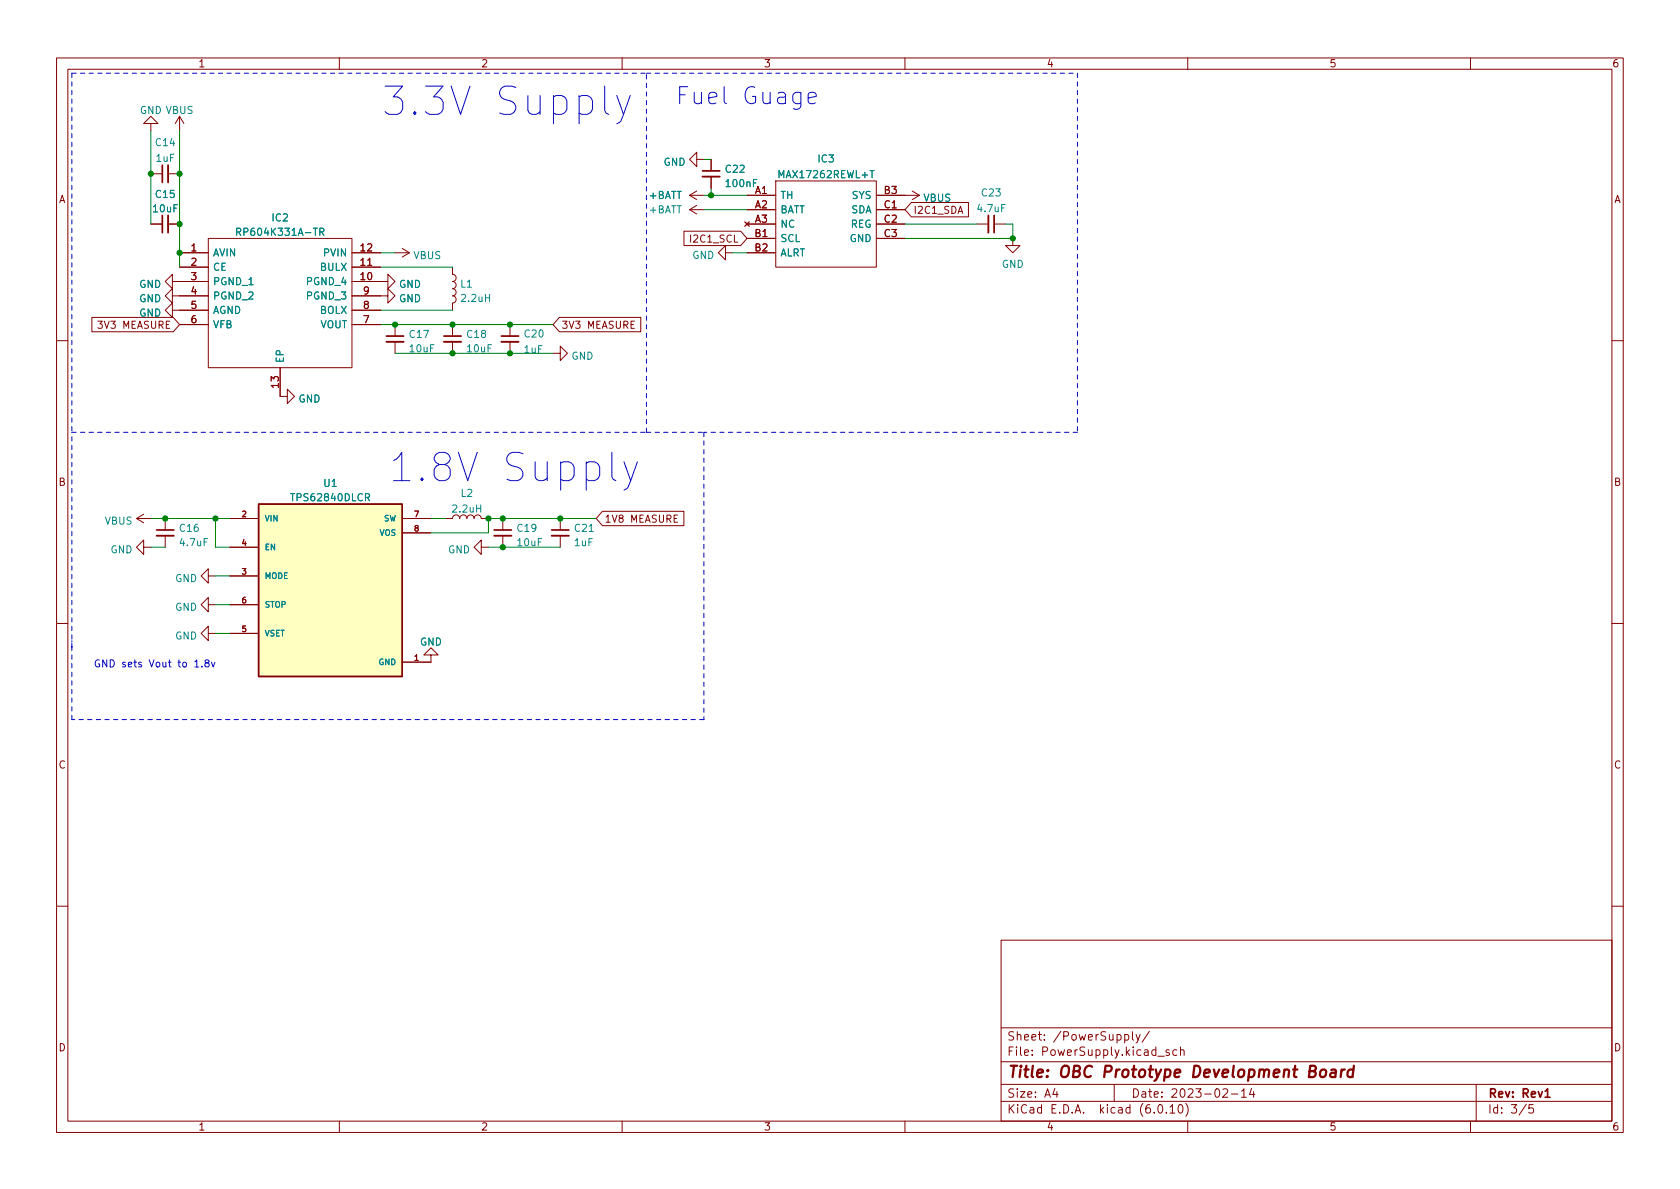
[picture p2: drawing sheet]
<svg xmlns="http://www.w3.org/2000/svg" width="297mm" height="210mm" viewBox="0 0 297 210" stroke-linecap="round" stroke-linejoin="round" font-family="sans-serif">
<g fill="none" stroke="#840000" stroke-width=".18">
<path d="M10 10.2h277v190.1h-277zM12 12.2h273v186.1h-273zM60 10.2v2M110 10.2v2M160 10.2v2M210 10.2v2M260 10.2v2M26.7 21.8h1.2l-1.2-1.2-1.3 1.2h1.3v1.3M26.7 39.6h2M26.7 30.7h2M29.7 39.6h2M29.7 30.7h2"/>
<path d="M31.7 20.6l-.7 1.2M31.7 20.6v2.5M31.7 20.6l.8 1.2M121.9 34.5h2.6M121.9 37.1l1.3 .7M121.9 37.1h2.6M121.9 34.5l1.3 .8M123.2 28.2v-1.3l-1.3 1.3 1.3 1.3v-1.3h1.3M123.2 36.3l-1.3 .8M123.2 33.8l-1.3 .7M125.7 28.2v2M125.7 31.2v2.1"/>
<path d="M131.7 39.2l.8 .8M132.1 39.6h5.1M132.1 34.5h5.1M132.1 37.1h5.1M132.5 39.2l-.8 .8M137.2 32h17.7v15.2h-17.7zM154.9 39.6h5.1M154.9 34.5h7.7M154.9 37.1h5.1M161.1 35.8h10.1v2.5h-10.1l-1.1-1.2zM161.3 33.8l1.3 .7M162.6 34.5l-1.3 .8"/>
<path d="M172.7 39.6h2.1M175.8 39.6h2M16.2 56.1h14.4l1.1 1.3-1.1 1.3h-14.4zM30.5 49.8v-1.3l-1.3 1.3 1.3 1.2v-1.2h6.3M30.5 52.3v-1.3l-1.3 1.3 1.3 1.3v-1.3h6.3M30.5 54.9v-1.3l-1.3 1.3 1.3 1.2v-1.2h6.3M31.7 44.7h5.1M31.7 47.2h5.1M31.7 57.4h5.1M36.8 42.2h25.4v22.8h-25.4zM62.2 52.3h6.4v-1.3l1.2 1.3-1.2 1.3v-1.3M62.2 49.8h6.4v-1.3l1.2 1.3-1.2 1.2v-1.2"/>
<path d="M62.2 44.7h5.1M62.2 47.2h5.1M62.2 54.9h5.1M62.2 57.4h5.1M69.8 57.4v2M69.8 44.7h2.6M71.1 43.9l1.3 .8M72.4 44.7l-1.3 .8M80 47.2v1.3a.64 .64 0 0 1 .6 .6 .64 .64 0 0 1-.6 .7 .64 .64 0 0 1 .6 .6 .64 .64 0 0 1-.6 .6 .64 .64 0 0 1 .6 .7 .64 .64 0 0 1-.6 .6 .64 .64 0 0 1 .6 .7 .64 .64 0 0 1-.6 .6v1.3M80 57.4v2M90.2 57.4v2M98.9 56.1h14.4v2.6h-14.4l-1.1-1.3z"/>
<path d="M112.2 56.8h-.6v1.3h.6M120.9 40.9h10.1l1.1 1.3-1.1 1.2h-10.1zM128.3 44.7v-1.3l-1.3 1.3 1.3 1.3v-1.3h1.2M132.1 44.7h5.1M132.1 42.2h5.1M154.9 42.2h5.1M179.1 42.2v1.2h1.2l-1.2 1.3-1.3-1.3h1.3M10 60.2h2M49.5 65v5.1h1.3v-1.3l1.3 1.3-1.3 1.3v-1.3M69.8 60.4v2.1M80 60.4v2.1M90.2 60.4v2.1"/>
<path d="M97.8 62.5h1.3v-1.3l1.2 1.3-1.2 1.2v-1.2M285 60.2h2M24.1 91.7h2.6M24.1 91.7l1.3 .8M25.4 96.8v-1.3l-1.3 1.3 1.3 1.2v-1.2h1.3M25.4 90.9l-1.3 .8M29.2 91.7v2M29.2 94.7v2.1M40.6 91.7h5.1M40.6 96.8h5.1M71.1 91.7h5.1M71.1 94.2h5.1"/>
<path d="M78.7 91.7h1.3a.64 .64 0 0 1 .6-.6 .64 .64 0 0 1 .7 .6 .64 .64 0 0 1 .6-.6 .64 .64 0 0 1 .6 .6 .64 .64 0 0 1 .7-.6 .64 .64 0 0 1 .6 .6 .64 .64 0 0 1 .7-.6 .64 .64 0 0 1 .6 .6h1.3M85.1 96.8v-1.3l-1.3 1.3 1.3 1.2v-1.2h1.3M88.9 91.7v2M88.9 94.7v2.1M99.1 91.7v2M99.1 94.7v2.1M106.5 90.4h14.4v2.6h-14.4l-1.1-1.3zM119.8 91.1h-.6v1.3h.6M10 110.2h2M36.8 112v-1.3l-1.2 1.3 1.2 1.3v-1.3h1.3M36.8 106.9v-1.2l-1.2 1.2 1.2 1.3v-1.3h1.3M36.8 101.8v-1.2l-1.2 1.2 1.2 1.3v-1.3h1.3"/>
<path d="M40.6 101.8h5.1M40.6 112h5.1M40.6 106.9h5.1M76.2 115.8h1.3l-1.3-1.3-1.3 1.3h1.3v1.3h-5.1M285 110.2h2M10 160.2h2M177 166.3h108v32h-108zM285 160.2h2M60 198.3v2M110 198.3v2M160 198.3v2M177 194.8h108"/>
<path d="M177 191.8h108M177 187.8h108M177 181.8h108M186.5 192.5l-.4 1h1M186.9 193v1M197 191.8v3M198.9 183l.4-.1 .3 .3v.4l-.2 .3h-.5M198.9 182.9v1.5M200.2 182.4v1.3l.2 .2M200.9 182.9l.3 1M201.6 182.9l-.5 1.4-.2 .1M203.2 182.4l-1.3 1.9"/>
<path d="M204.7 186.8h1.2M204.9 195.4l.2-.1a.81 .81 0 0 1 .6 .7 .81 .81 0 0 1-.3 .8h-.2a.81 .81 0 0 1-.6-.6 .81 .81 0 0 1 .3-.8zM206.2 196.7v.1M206.7 185.7l-.3-.1-.3 .2 .1 .3 .5 .1v.4h-.6M206.9 195.8l.4-.5v1.5M206.9 196.8h.8M208.1 185.7l-.5-.1-.2 .3v.4l.1 .3h.6M208.5 195.4l.1-.1a.81 .81 0 0 1 .6 .7 .81 .81 0 0 1-.3 .8h-.1a.81 .81 0 0 1-.6-.6 .81 .81 0 0 1 .3-.8zM208.7 185.8l.2-.2 .4 .1 .1 .9M208.7 185.1v1.5M209.6 195.1a1.72 1.72 0 0 1 0 2.3M210 198.3v2"/>
<path d="M216.2 192.7l.6-.2 .2 .2 .1 .3-1 1h1M217.7 193.5h1.2M219.5 193l.4-.5v1.5M219.5 194h.9M221.3 192.5l-.4 1h1M221.6 193v1M260 198.3v2M261 191.8v6.5M269.9 195.3l-1.3 1.9M271.1 195.3h-.7l-.1 .7 .2-.1 .5 .1 .2 .2-.1 .5-.2 .1-.6-.1"/>
</g>
<path d="M28.7 29.2v3.1M28.7 38.1v3M124.2 30.2h3.1M175.8 38.1v3M68.3 59.4h3.1M78.5 59.4h3M88.6 59.4h3.1M27.7 93.7h3M87.4 93.7h3M97.5 93.7h3.1M273.2 193l.4-.5v1.5M273.2 194h.9" fill="none" stroke="#840000" stroke-width=".3"/>
<path d="M233.6 189.3a.52 .52 0 0 1 .5-.2 .52 .52 0 0 1 .4 .4l-.1 .6a.55 .55 0 0 1-.5 .4 .55 .55 0 0 1-.5-.4zM235.4 189.2l.2-.1 .5 .1v1.3M236.2 189.6l-.7 .1a.4 .4 0 0 0-.3 .3 .4 .4 0 0 0 .2 .5l.7-.1M237.2 189.1l-.2 1.4M237.8 189.1l-.4 .1-.2 .3M239.3 189.2a.66 .66 0 0 0-1 .3l-.1 .6 .2 .3 .2 .1 .5-.1M239.4 188.5l-.3 2" fill="none" stroke="#840000" stroke-width=".4"/>
<path d="M45.7 89.1h25.4v30.5h-25.4z" fill="#ffffc2" stroke="#ffffc2" stroke-width=".18"/>
<path d="M45.7 89.1h25.4v30.5h-25.4z" fill="none" stroke="#840000" stroke-width=".25"/>
<path d="M29.7 29.2v3.1M29.7 38.1v3M124.2 31.2h3.1M174.8 38.1v3M68.3 60.4h3.1M78.5 60.4h3M88.6 60.4h3.1M27.7 94.7h3M87.4 94.7h3M97.5 94.7h3.1" fill="none" stroke="#840000" stroke-width=".33"/>
<path d="M153.8 30.2h.7M41.8 41h.7l.1-.2-.1-.3-.7-.1v1.2M56.5 41h.6l.2-.2-.1-.3-.7-.1v1.2M56.8 41l.5 .6" fill="none" stroke="#008484" stroke-width=".18"/>
<path d="M106.9 15.2v4.3l.2 .5 .5 .2M109.1 16.9l1.1 3.3M111.4 16.9l-1.6 4.5-.7 .5M142.9 17.3l1.4-.3-.1-.5-.3-.2h-.6l-.3 .2-.1 .3v1.1l.1 .3 .3 .1h.6l.3-.1M108.2 80v4.3l.2 .5 .5 .2M110.3 81.7l1.2 3.3M112.7 81.7l-1.7 4.5-.7 .5M34.4 117l.4-.3v1.2M34.4 117.9h.8M35.7 117.8v.1M36.5 117.2l-.3-.2 .1-.2 .2-.1h.3l.2 .2-.1 .2-.5 .2-.2 .2v.2l.3 .2h.2l.3-.2-.1-.4-.2-.1M37.4 117.1l.3 .8 .3-.8" fill="none" stroke="#0000c2" stroke-width=".18"/>
<path d="M12.7 12.9h101.6M12.7 12.9v63.5M114.3 12.9h76.2M190.5 12.9v63.5M12.7 76.4h101.6M114.3 76.4v-63.5M114.3 76.4h10.2M124.5 76.4v50.8M190.5 76.4h-66M12.7 114.5v-38.1M12.7 127.2v-13.9M124.5 127.2h-111.8" fill="none" stroke="#0000c2" stroke-width=".18" stroke-dasharray=".8 .8"/>
<g fill="none" stroke="#008400" stroke-width=".18">
<path d="M26.7 23.1v16.5M31.7 23.1v24.1M124.5 34.5h7.6M124.5 28.2h1.2M124.5 37.1h7.6M125.7 33.3v1.2M160 39.6h12.7M177.8 39.6h1.3v2.6h-19.1M67.3 44.7h2.5M67.3 57.4h30.5M67.3 47.2h12.7M67.3 54.9h12.7"/>
<path d="M129.5 44.7h2.6M69.8 62.5h28M26.7 91.7h13.9M26.7 96.8h2.5M38.1 91.7v5.1h2.5M76.2 91.7h2.5M86.4 96.8h12.7M105.4 91.7h-19v2.5h-10.2M38.1 106.9h2.5M38.1 112h2.5M38.1 101.8h2.5"/>
</g>
<g fill="#008400" stroke="#008400" stroke-width=".18">
<circle cx="179.1" cy="42.2" r=".46"/>
<circle cx="125.7" cy="34.5" r=".46"/>
<circle cx="31.7" cy="30.7" r=".46"/>
<circle cx="31.7" cy="39.6" r=".46"/>
<circle cx="31.7" cy="44.7" r=".46"/>
<circle cx="26.7" cy="30.7" r=".46"/>
<circle cx="38.1" cy="91.7" r=".46"/>
<circle cx="29.2" cy="91.7" r=".46"/>
<circle cx="88.9" cy="91.7" r=".46"/>
<circle cx="88.9" cy="96.8" r=".46"/>
<circle cx="69.8" cy="57.4" r=".46"/>
<circle cx="86.4" cy="91.7" r=".46"/>
<circle cx="90.2" cy="57.4" r=".46"/>
<circle cx="90.2" cy="62.5" r=".46"/>
<circle cx="80" cy="57.4" r=".46"/>
<circle cx="99.1" cy="91.7" r=".46"/>
<circle cx="80" cy="62.5" r=".46"/>
</g>
<g font-size="7" fill="#0000c2">
<text x="67.3" y="20.5">3.3V Supply</text>
<text x="68.6" y="85.2">1.8V Supply</text>
</g>
<text font-size="4.2" fill="#0000c2" x="119.4" y="18.5">Fuel Guage</text>
<text font-size="2.8" fill="#840000" x="178" y="190.6">Title: OBC Prototype Development Board</text>
<g font-size="2.1" fill="#840000">
<text x="178" y="184">Sheet: /PowerSupply/</text>
<text x="178" y="186.7">File: PowerSupply.kicad_sch</text>
<text x="178" y="196.9">KiCad E.D.A. kicad (6.0.10)</text>
<text x="178" y="194.1">Size: A4</text>
<text x="200" y="194.1">Date: 2023-02-14</text>
<text x="263" y="194.1">Rev: Rev1</text>
<text x="263" y="196.9">Id: 3/5</text>
</g>
<g font-size="1.8" fill="#840000">
<text x="35" y="11.9">1</text>
<text x="85" y="11.9">2</text>
<text x="135" y="11.9">3</text>
<text x="185" y="11.9">4</text>
<text x="235" y="11.9">5</text>
<text x="285" y="11.9">6</text>
<text x="10.3" y="35.9">A</text>
<text x="133.5" y="34.3">A1</text>
<text x="156.3" y="34.3">B3</text>
<text x="285.3" y="35.9">A</text>
<text x="133.5" y="36.8">A2</text>
<text x="133.5" y="39.4">A3</text>
<text x="133.5" y="41.9">B1</text>
<text x="156.3" y="36.8">C1</text>
<text x="156.3" y="39.4">C2</text>
<text x="156.3" y="41.9">C3</text>
<text x="161.4" y="37.8">I2C1_SDA</text>
<text x="33.8" y="44.4">1</text>
<text x="33.8" y="47">2</text>
<text x="63.8" y="47">11</text>
<text x="63.8" y="44.4">12</text>
<text x="122.4" y="42.9">I2C1_SCL</text>
<text x="133.5" y="44.4">B2</text>
<text x="33.8" y="49.5">3</text>
<text x="33.8" y="52.1">4</text>
<text x="63.8" y="49.5">10</text>
<text x="64.3" y="52.1">9</text>
<text x="17.8" y="58.1">3V3 MEASURE</text>
<text x="33.8" y="54.6">5</text>
<text x="33.8" y="57.1">6</text>
<text x="64.3" y="57.1">7</text>
<text x="64.3" y="54.6">8</text>
<text x="99.2" y="58.1">3V3 MEASURE</text>
<text x="49.3" y="68.5" transform="rotate(-90 49.3 68.5)">13</text>
<text x="10.3" y="85.9">B</text>
<text x="285.3" y="85.9">B</text>
<text x="106.8" y="92.4">1V8 MEASURE</text>
<text x="10.3" y="135.9">C</text>
<text x="285.3" y="135.9">C</text>
<text x="10.3" y="185.9">D</text>
<text x="285.3" y="185.9">D</text>
<text x="35" y="199.9">1</text>
<text x="85" y="199.9">2</text>
<text x="135" y="199.9">3</text>
<text x="185" y="199.9">4</text>
<text x="235" y="199.9">5</text>
<text x="285" y="199.9">6</text>
</g>
<g font-size="1.8" fill="#008484">
<text x="24.7" y="20.1">GND VBUS</text>
<text x="27.6" y="25.8">C14</text>
<text x="27.6" y="28.6">1uF</text>
<text x="117.3" y="29.3">GND</text>
<text x="144.7" y="28.7">IC3</text>
<text x="27.6" y="35">C15</text>
<text x="114.8" y="35.2">+BATT</text>
<text x="128.4" y="30.5">C22</text>
<text x="128.5" y="33.1">100nF</text>
<text x="137.9" y="35.2">TH</text>
<text x="138" y="31.5">MAX17262REWL+T</text>
<text x="150.6" y="35.2">SYS</text>
<text x="163.3" y="35.7">VBUS</text>
<text x="173.6" y="34.7">C23</text>
<text x="27.2" y="37.5">10uF</text>
<text x="42.6" y="41.7">RP604K331A-TR</text>
<text x="48.2" y="39.1">IC2</text>
<text x="114.8" y="37.7">+BATT</text>
<text x="137.9" y="37.7">BATT</text>
<text x="137.9" y="40.3">NC</text>
<text x="150.3" y="40.3">REG</text>
<text x="150.4" y="37.7">SDA</text>
<text x="172.9" y="37.5">4.7uF</text>
<text x="37.6" y="45.3">AVIN</text>
<text x="37.6" y="47.9">CE</text>
<text x="56.7" y="47.9">BULX</text>
<text x="57.3" y="45.3">PVIN</text>
<text x="73.1" y="45.8">VBUS</text>
<text x="122.4" y="45.8">GND</text>
<text x="137.9" y="42.8">SCL</text>
<text x="137.9" y="45.3">ALRT</text>
<text x="150.2" y="42.8">GND</text>
<text x="177.1" y="47.4">GND</text>
<text x="24.6" y="50.9">GND</text>
<text x="24.6" y="53.4">GND</text>
<text x="37.6" y="50.4">PGND_1</text>
<text x="37.6" y="53">PGND_2</text>
<text x="54.4" y="50.4">PGND_4</text>
<text x="54.4" y="53">PGND_3</text>
<text x="70.5" y="53.4">GND</text>
<text x="70.5" y="50.9">GND</text>
<text x="81.4" y="50.8">L1</text>
<text x="81.7" y="53.4">2.2uH</text>
<text x="24.6" y="56">GND</text>
<text x="37.6" y="55.5">AGND</text>
<text x="37.6" y="58">VFB</text>
<text x="56.6" y="58">VOUT</text>
<text x="56.6" y="55.5">BOLX</text>
<text x="72.5" y="59.7">C17</text>
<text x="82.6" y="59.7">C18</text>
<text x="92.8" y="59.7">C20</text>
<text x="50.2" y="64.3" transform="rotate(-90 50.2 64.3)">EP</text>
<text x="72.5" y="62.3">10uF</text>
<text x="82.7" y="62.3">10uF</text>
<text x="92.7" y="62.4">1uF</text>
<text x="101" y="63.6">GND</text>
<text x="52.8" y="71.2">GND</text>
<text x="51.8" y="88.6">TPS62840DLCR</text>
<text x="57.3" y="86.1">U1</text>
<text x="81.5" y="87.8">L2</text>
<text x="18.5" y="92.8">VBUS</text>
<text x="31.8" y="94">C16</text>
<text x="80.1" y="90.6">2.2uH</text>
<text x="91.5" y="94">C19</text>
<text x="101.7" y="94">C21</text>
<text x="19.5" y="97.8">GND</text>
<text x="31.9" y="96.6">4.7uF</text>
<text x="79.2" y="97.8">GND</text>
<text x="91.6" y="96.6">10uF</text>
<text x="101.6" y="96.6">1uF</text>
<text x="30.9" y="108">GND</text>
<text x="30.9" y="102.9">GND</text>
<text x="30.9" y="113.1">GND</text>
<text x="74.2" y="114.1">GND</text>
</g>
<text font-size="1.8" fill="#0000c2" x="16.5" y="118">GND sets Vout to 1.8v</text>
<g font-size="1.4" fill="#840000">
<text x="42.8" y="91.4">2</text>
<text x="73.3" y="91.4">7</text>
<text x="73.3" y="94">8</text>
<text x="42.8" y="101.6">3</text>
<text x="42.8" y="96.5">4</text>
<text x="42.8" y="106.7">6</text>
<text x="42.8" y="111.8">5</text>
<text x="73.3" y="116.8">1</text>
</g>
<g font-size="1.4" fill="#008484">
<text x="46.7" y="92.2">VIN</text>
<text x="67.1" y="94.7">VOS</text>
<text x="67.8" y="92.2">SW</text>
<text x="46.7" y="97.3">EN</text>
<text x="46.7" y="102.4">MODE</text>
<text x="46.7" y="107.4">STOP</text>
<text x="46.7" y="112.5">VSET</text>
<text x="67" y="117.6">GND</text>
</g>
</svg>
